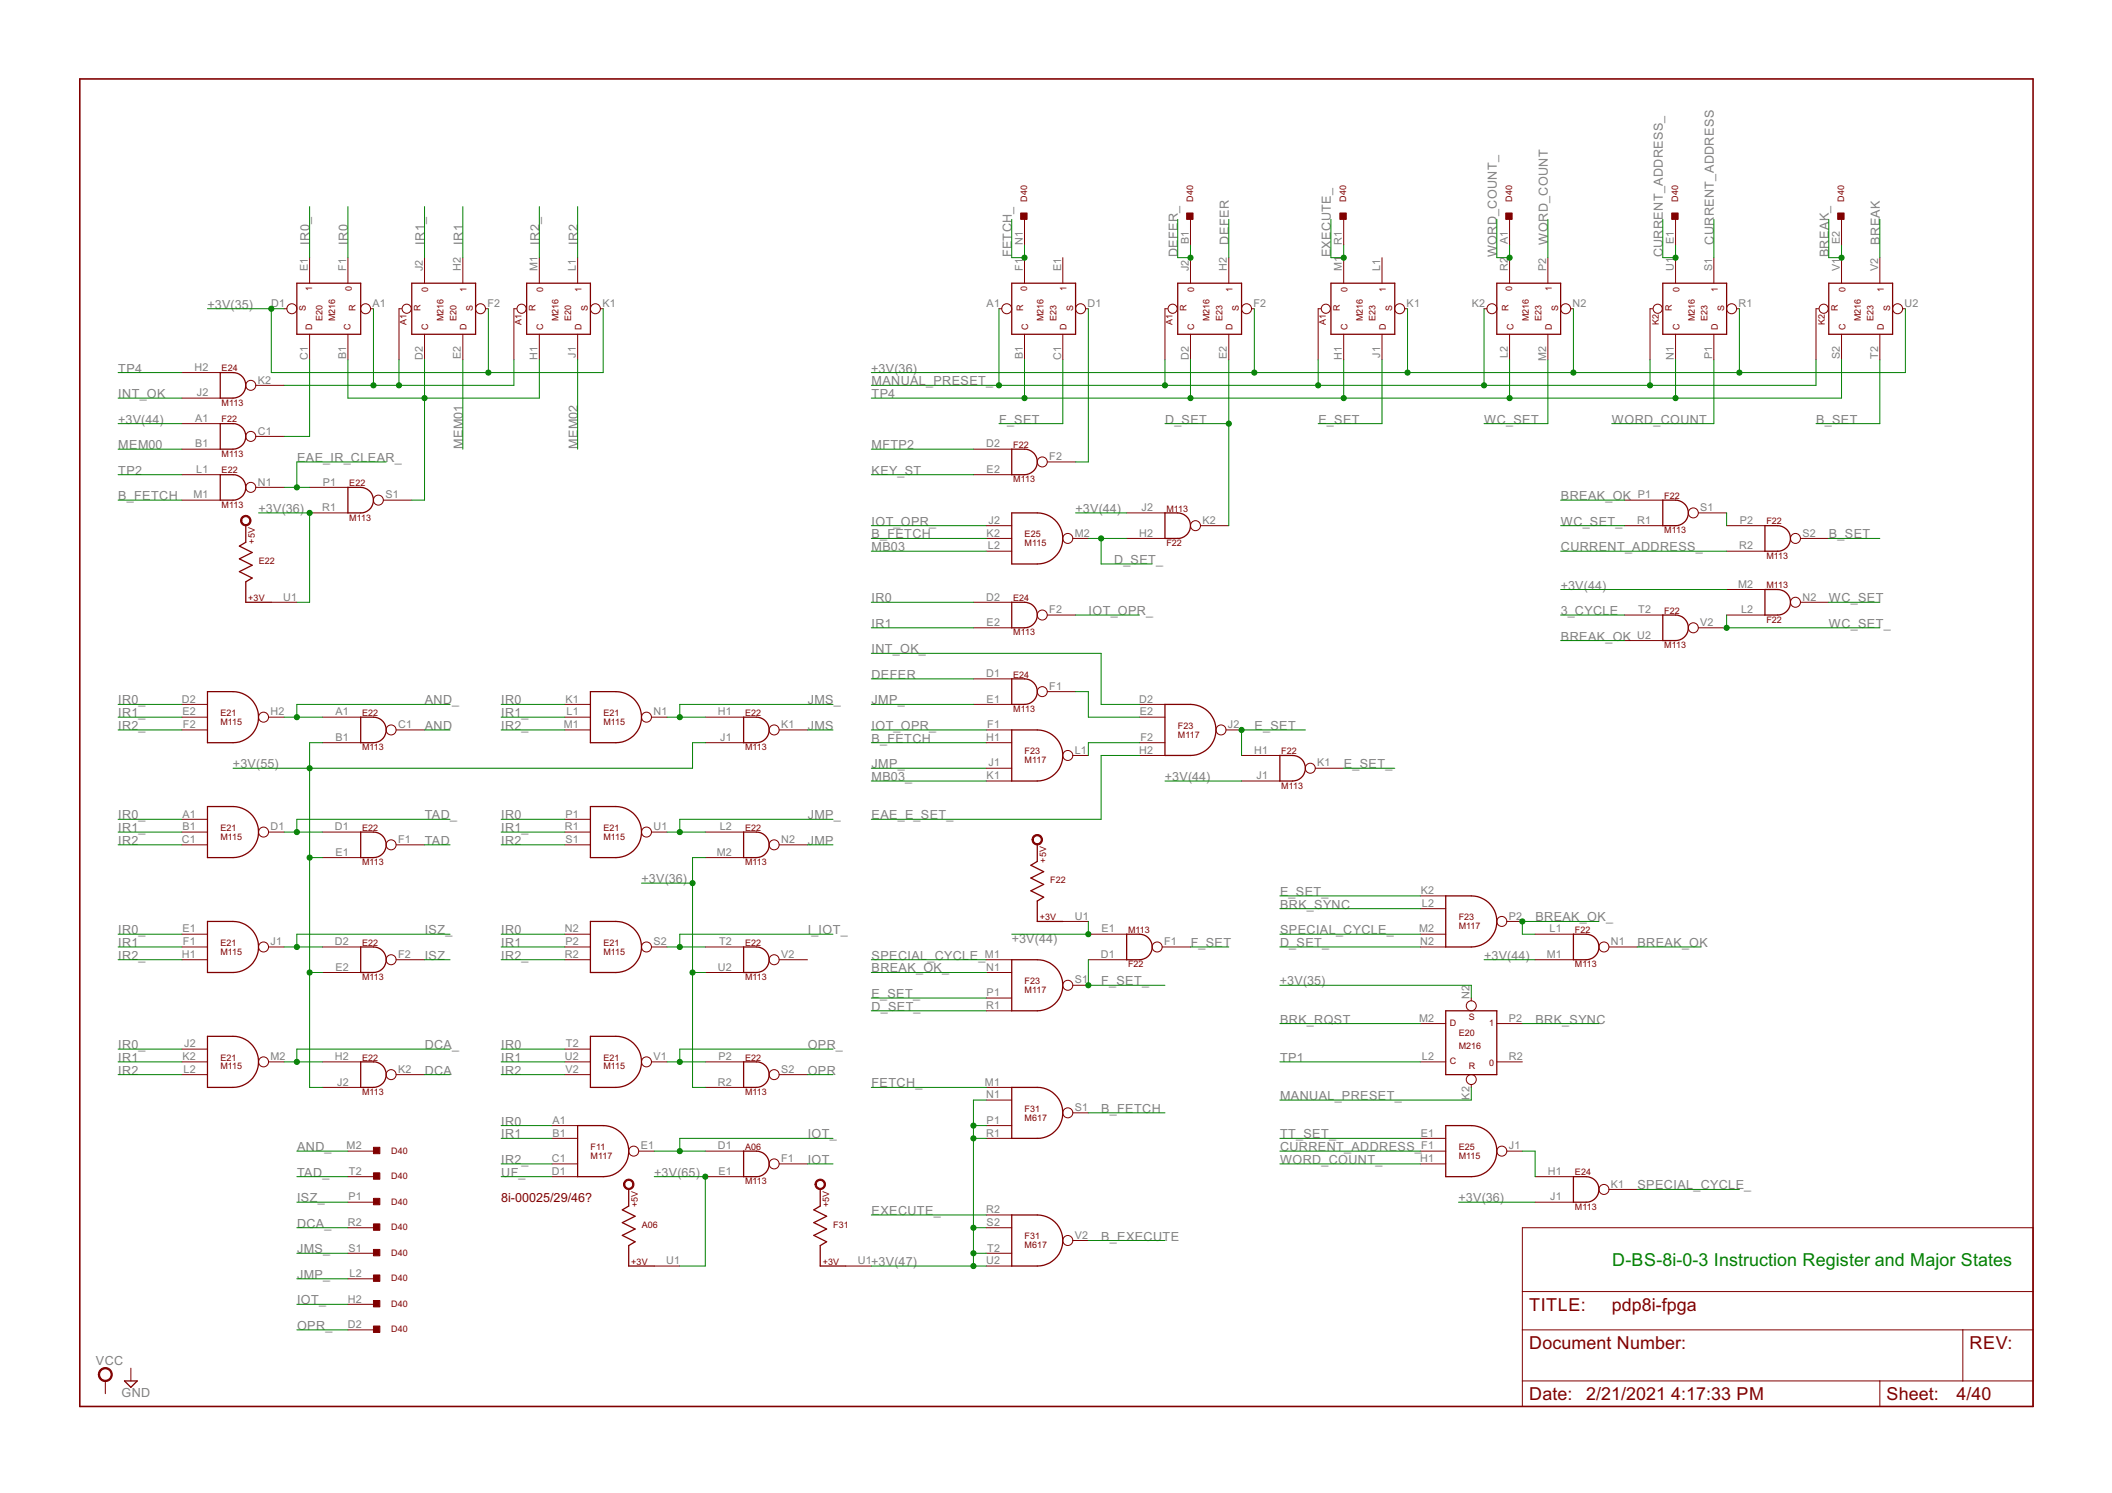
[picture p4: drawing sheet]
<svg xmlns="http://www.w3.org/2000/svg" width="420mm" height="297mm" viewBox="0 0 420 297" stroke-linecap="round" stroke-linejoin="round" font-family="sans-serif">
<path d="M15.9 15.7h388.6v264.1h-388.6z" fill="none" stroke="#800000" stroke-width=".32"/>
<g fill="none" stroke="#800000" stroke-width=".2">
<path d="M61.6 51.3v5M69.2 51.3v5M84.5 51.3v5M92.1 51.3v5M107.3 51.3v5M114.9 51.3v5M203.8 43.6v5.1M203.8 51.3v5M211.4 51.3v5M236.8 43.6v5.1M236.8 51.3v5M244.5 51.3v5"/>
<path d="M267.3 43.6v5.1M267.3 51.3v5M274.9 51.3v5M300.3 43.6v5.1M300.3 51.3v5M307.9 51.3v5M333.3 43.6v5.1M333.3 51.3v5M341 51.3v5M366.4 43.6v5.1M366.4 51.3v5M374 51.3v5"/>
<path d="M36.2 74.1h7.6M36.2 79.2h7.6M50.9 76.7h5.6M56.5 61.4h.6M61.6 66.5v5.1M69.2 66.5v5.1M73.7 61.4h.6M79.9 61.4h-.5v10.2M84.5 66.5v5.1M92.1 66.5v5.1M96.6 61.4h.6M102.7 61.4h-.5v10.2"/>
<path d="M107.3 66.5v5.1M114.9 66.5v5.1M119.4 61.4h.6M198.7 61.4h.6M203.8 66.5v5.1M211.4 66.5v5.1M215.9 61.4h.6M232.3 61.4h-.5v10.2M236.8 66.5v5.1M244.5 66.5v5.1M249 61.4h.5M262.7 61.4h-.5v10.2"/>
<path d="M267.3 66.5v5.1M274.9 66.5v5.1M279.4 61.4h.6M295.2 61.4h.6M300.3 66.5v5.1M307.9 66.5v5.1M312.5 61.4h.5M328.8 61.4h-.5v10.2M333.3 66.5v5.1M341 66.5v5.1M345.5 61.4h.5M361.8 61.4h-.5v10.2"/>
<path d="M366.4 66.5v5.1M374 66.5v5.1M378.5 61.4h.6M36.2 94.4h7.6M36.2 99.5h7.6M36.2 84.3h7.6M36.2 89.4h7.6M50.9 97h5.6M50.9 86.8h5.6M61.6 97h7.6M76.3 99.5h5.6M193.7 94.4h7.6"/>
<path d="M193.7 89.4h7.6M208.3 91.9h5.7M323.2 99.5h7.6M54 119.8h5.1M61.6 102h7.6M193.7 119.8h7.6M196.2 107.1h5.1M196.2 104.6h5.1M196.2 109.7h5.1M213.4 107.1h3.1M224.1 102h7.7M224.1 107.1h7.7"/>
<path d="M238.8 104.6h5.7M323.2 104.6h7.6M337.9 102h5.6M343.5 104.6h7.6M343.5 117.3h7.6M343.5 109.7h7.6M358.2 119.8h5.6M358.2 107.1h5.6M193.7 124.9h7.6M193.7 135.1h7.6M208.3 122.4h5.7M208.3 137.6h5.7"/>
<path d="M323.2 122.4h7.6M323.2 127.4h7.6M337.9 124.9h5.6M343.5 122.4h7.6M36.2 140.1h5.1M36.2 142.7h5.1M36.2 145.2h5.1M53.4 142.7h3.1M64.1 142.7h7.7M64.1 147.8h7.7M78.8 145.2h5.7M112.4 140.1h5.1"/>
<path d="M112.4 142.7h5.1M112.4 145.2h5.1M129.6 142.7h3.1M140.3 142.7h7.6M140.3 147.8h7.6M155 145.2h5.6M193.7 140.1h7.6M196.2 145.2h5.1M196.2 147.8h5.1M196.2 152.8h5.1M196.2 155.4h5.1M213.4 150.3h3.1"/>
<path d="M226.7 140.1h5.1M226.7 142.7h5.1M226.7 147.8h5.1M226.7 150.3h5.1M243.9 145.2h3.1M247 155.4h7.6M247 150.3h7.6M261.7 152.8h5.6M36.2 163h5.1M36.2 165.5h5.1M36.2 168.1h5.1M53.4 165.5h3.1"/>
<path d="M64.1 165.5h7.7M64.1 170.6h7.7M78.8 168.1h5.7M112.4 163h5.1M112.4 165.5h5.1M112.4 168.1h5.1M129.6 165.5h3.1M140.3 165.5h7.6M140.3 170.6h7.6M155 168.1h5.6M282.6 178.2h5M36.2 185.9h5.1"/>
<path d="M36.2 188.4h5.1M36.2 190.9h5.1M53.4 188.4h3.1M64.1 188.4h7.7M64.1 193.5h7.7M78.8 190.9h5.7M112.4 185.9h5.1M112.4 188.4h5.1M112.4 190.9h5.1M129.6 188.4h3.1M140.3 188.4h7.6M140.3 193.5h7.6"/>
<path d="M155 190.9h5.6M196.2 190.9h5.1M196.2 193.5h5.1M196.2 198.6h5.1M211.4 183.3h5.1M213.4 196h3.1M216.5 185.9h7.6M216.5 190.9h7.6M231.2 188.4h5.6M282.6 185.9h5M282.6 188.4h5M282.6 180.8h5"/>
<path d="M292.7 198.6v.5M299.8 183.3h3.1M305.4 185.9h7.6M305.4 190.9h7.6M320.1 188.4h5.6M36.2 208.7h5.1M36.2 211.3h5.1M36.2 213.8h5.1M53.4 211.3h3.1M64.1 211.3h7.7M64.1 216.3h7.7M78.8 213.8h5.7"/>
<path d="M112.4 208.7h5.1M112.4 211.3h5.1M112.4 213.8h5.1M129.6 211.3h3.1M140.3 211.3h7.6M140.3 216.3h7.6M155 213.8h5.6M196.2 216.3h5.1M196.2 218.9h5.1M196.2 201.1h5.1M282.6 211.3h5M282.6 203.6h5"/>
<path d="M292.7 215.8v.5M297.8 211.3h5.1M297.8 203.6h5.1M69.2 229h5.1M69.2 239.2h5.1M69.2 234.1h5.1M109.8 234.1h5.1M109.8 231.6h5.1M109.8 223.9h5.1M109.8 226.5h5.1M127.1 229h3.1M140.3 229h7.6"/>
<path d="M140.3 234.1h7.6M155 231.6h5.6M196.2 223.9h5.1M196.2 226.5h5.1M213.4 221.4h3.1M282.6 229h5M282.6 231.6h5M282.6 226.5h5M299.8 229h3.1M305.4 239.2h7.6M305.4 234.1h7.6M320.1 236.6h5.6"/>
<path d="M69.2 244.3h5.1M69.2 259.5h5.1M69.2 254.4h5.1M69.2 249.3h5.1M130.2 251.9h5M168.3 251.9h5M196.2 244.3h5.1M196.2 249.3h5.1M196.2 251.9h5.1M196.2 241.7h5.1M213.4 246.8h3.1M302.9 244.3h101.6v35.5h-101.6z"/>
<path d="M302.9 257h101.6M21 274.7v2.6M26 272.2v2.5M69.2 264.6h5.1M302.9 264.6h101.6M302.9 274.7h101.6M374 274.7v5.1M390.5 264.6v10.1"/>
<circle cx="49.9" cy="76.7" r=".99"/>
<circle cx="58.1" cy="61.4" r=".99"/>
<circle cx="72.7" cy="61.4" r=".99"/>
<circle cx="80.9" cy="61.4" r=".91"/>
<circle cx="95.6" cy="61.4" r=".99"/>
<circle cx="103.8" cy="61.4" r=".91"/>
<circle cx="118.4" cy="61.4" r=".99"/>
<circle cx="200.3" cy="61.4" r=".99"/>
<circle cx="215" cy="61.4" r=".99"/>
<circle cx="233.3" cy="61.4" r=".91"/>
<circle cx="248" cy="61.4" r=".99"/>
<circle cx="263.8" cy="61.4" r=".91"/>
<circle cx="278.4" cy="61.4" r=".99"/>
<circle cx="296.8" cy="61.4" r=".99"/>
<circle cx="311.5" cy="61.4" r=".99"/>
<circle cx="329.8" cy="61.4" r=".91"/>
<circle cx="344.5" cy="61.4" r=".99"/>
<circle cx="362.8" cy="61.4" r=".91"/>
<circle cx="377.5" cy="61.4" r=".99"/>
<circle cx="49.9" cy="97" r=".99"/>
<circle cx="49.9" cy="86.8" r=".99"/>
<circle cx="75.3" cy="99.5" r=".99"/>
<circle cx="207.3" cy="91.9" r=".99"/>
<circle cx="212.4" cy="107.1" r=".99"/>
<circle cx="237.8" cy="104.6" r=".99"/>
<circle cx="336.9" cy="102" r=".99"/>
<circle cx="357.2" cy="107.1" r=".99"/>
<circle cx="357.2" cy="119.8" r=".99"/>
<circle cx="207.3" cy="122.4" r=".99"/>
<circle cx="207.3" cy="137.6" r=".99"/>
<circle cx="336.9" cy="124.9" r=".99"/>
<circle cx="52.4" cy="142.7" r=".99"/>
<circle cx="77.8" cy="145.2" r=".99"/>
<circle cx="128.6" cy="142.7" r=".99"/>
<circle cx="154" cy="145.2" r=".99"/>
<circle cx="212.4" cy="150.3" r=".99"/>
<circle cx="242.9" cy="145.2" r=".99"/>
<circle cx="260.7" cy="152.8" r=".99"/>
<circle cx="52.4" cy="165.5" r=".99"/>
<circle cx="77.8" cy="168.1" r=".99"/>
<circle cx="128.6" cy="165.5" r=".99"/>
<circle cx="154" cy="168.1" r=".99"/>
<circle cx="52.4" cy="188.4" r=".99"/>
<circle cx="77.8" cy="190.9" r=".99"/>
<circle cx="128.6" cy="188.4" r=".99"/>
<circle cx="154" cy="190.9" r=".99"/>
<circle cx="212.4" cy="196" r=".99"/>
<circle cx="230.2" cy="188.4" r=".99"/>
<circle cx="298.8" cy="183.3" r=".99"/>
<circle cx="319.1" cy="188.4" r=".99"/>
<circle cx="52.4" cy="211.3" r=".99"/>
<circle cx="77.8" cy="213.8" r=".99"/>
<circle cx="128.6" cy="211.3" r=".99"/>
<circle cx="154" cy="213.8" r=".99"/>
<circle cx="292.7" cy="214.8" r=".99"/>
<circle cx="292.7" cy="200.1" r=".99"/>
<circle cx="126.1" cy="229" r=".99"/>
<circle cx="154" cy="231.6" r=".99"/>
<circle cx="212.4" cy="221.4" r=".99"/>
<circle cx="298.8" cy="229" r=".99"/>
<circle cx="319.1" cy="236.6" r=".99"/>
<circle cx="212.4" cy="246.8" r=".99"/>
</g>
<g fill="none" stroke="#800000" stroke-width=".25">
<path d="M59.1 56.3h12.7v10.2h-12.7zM81.9 56.3h12.7v10.2h-12.7zM104.8 56.3h12.7v10.2h-12.7zM201.3 56.3h12.7v10.2h-12.7zM234.3 56.3h12.7v10.2h-12.7zM264.8 56.3h12.7v10.2h-12.7zM297.8 56.3h12.7v10.2h-12.7zM330.8 56.3h12.7v10.2h-12.7zM363.8 56.3h12.7v10.2h-12.7zM43.8 74.1h2.6a2.54 2.54 0 0 1 2.5 2.6 2.54 2.54 0 0 1-2.5 2.5h-2.6zM43.8 94.4h2.6a2.53 2.53 0 0 1 2.5 2.6 2.53 2.53 0 0 1-2.5 2.5h-2.6zM43.8 84.3h2.6a2.54 2.54 0 0 1 2.5 2.5 2.54 2.54 0 0 1-2.5 2.6h-2.6z"/>
<path d="M69.2 97h2.6a2.54 2.54 0 0 1 2.5 2.5 2.54 2.54 0 0 1-2.5 2.5h-2.6zM201.3 89.4h2.5a2.54 2.54 0 0 1 2.6 2.5 2.54 2.54 0 0 1-2.6 2.5h-2.5zM330.8 99.5h2.5a2.54 2.54 0 0 1 2.6 2.5 2.54 2.54 0 0 1-2.6 2.6h-2.5zM48.9 104.6v3.3l-1.3 .7 2.6 1.3-2.6 1.3 2.6 1.3-2.6 1.2 2.6 1.3-1.3 .8v4h5.1M201.3 119.8h2.5a2.54 2.54 0 0 1 2.6 2.6 2.54 2.54 0 0 1-2.6 2.5h-2.5zM201.3 102h5.1a5.1 5.1 0 0 1 5 5.1 5.1 5.1 0 0 1-5 5.1h-5.1zM231.8 102h2.5a2.54 2.54 0 0 1 2.5 2.6 2.54 2.54 0 0 1-2.5 2.5h-2.5zM351.1 117.3h2.6a2.54 2.54 0 0 1 2.5 2.5 2.54 2.54 0 0 1-2.5 2.6h-2.6zM351.1 104.6h2.6a2.54 2.54 0 0 1 2.5 2.5 2.54 2.54 0 0 1-2.5 2.6h-2.6zM41.3 137.6h5.1a5.1 5.1 0 0 1 5 5.1 5.1 5.1 0 0 1-5 5.1h-5.1zM117.5 137.6h5a5.1 5.1 0 0 1 5.1 5.1 5.1 5.1 0 0 1-5.1 5.1h-5zM201.3 135.1h2.5a2.54 2.54 0 0 1 2.6 2.5 2.54 2.54 0 0 1-2.6 2.5h-2.5z"/>
<path d="M330.8 122.4h2.5a2.54 2.54 0 0 1 2.6 2.5 2.54 2.54 0 0 1-2.6 2.5h-2.5zM71.8 142.7h2.5a2.54 2.54 0 0 1 2.5 2.5 2.54 2.54 0 0 1-2.5 2.6h-2.5zM147.9 142.7h2.6a2.54 2.54 0 0 1 2.5 2.5 2.54 2.54 0 0 1-2.5 2.6h-2.6zM201.3 145.2h5.1a5.1 5.1 0 0 1 5 5.1 5.1 5.1 0 0 1-5 5.1h-5.1zM231.8 140.1h5a5.1 5.1 0 0 1 5.1 5.1 5.1 5.1 0 0 1-5.1 5.1h-5zM254.6 150.3h2.6a2.54 2.54 0 0 1 2.5 2.5 2.54 2.54 0 0 1-2.5 2.6h-2.6zM41.3 160.5h5.1a5.1 5.1 0 0 1 5 5 5.1 5.1 0 0 1-5 5.1h-5.1zM71.8 165.5h2.5a2.54 2.54 0 0 1 2.5 2.6 2.54 2.54 0 0 1-2.5 2.5h-2.5zM117.5 160.5h5a5.1 5.1 0 0 1 5.1 5 5.1 5.1 0 0 1-5.1 5.1h-5zM147.9 165.5h2.6a2.54 2.54 0 0 1 2.5 2.6 2.54 2.54 0 0 1-2.5 2.5h-2.6zM206.4 168.1v3.3l-1.3 .7 2.5 1.3-2.5 1.3 2.5 1.3-2.5 1.2 2.5 1.3-1.2 .8v4h5M287.6 178.2h5.1a5.1 5.1 0 0 1 5.1 5.1 5.1 5.1 0 0 1-5.1 5.1h-5.1z"/>
<path d="M41.3 183.3h5.1a5.1 5.1 0 0 1 5 5.1 5.1 5.1 0 0 1-5 5.1h-5.1zM71.8 188.4h2.5a2.54 2.54 0 0 1 2.5 2.5 2.54 2.54 0 0 1-2.5 2.6h-2.5zM117.5 183.3h5a5.1 5.1 0 0 1 5.1 5.1 5.1 5.1 0 0 1-5.1 5.1h-5zM147.9 188.4h2.6a2.54 2.54 0 0 1 2.5 2.5 2.54 2.54 0 0 1-2.5 2.6h-2.6zM201.3 190.9h5.1a5.1 5.1 0 0 1 5 5.1 5.1 5.1 0 0 1-5 5.1h-5.1zM224.1 185.9h2.6a2.54 2.54 0 0 1 2.5 2.5 2.54 2.54 0 0 1-2.5 2.5h-2.6zM313 185.9h2.6a2.54 2.54 0 0 1 2.5 2.5 2.54 2.54 0 0 1-2.5 2.5h-2.6zM41.3 206.2h5.1a5.1 5.1 0 0 1 5 5.1 5.1 5.1 0 0 1-5 5h-5.1zM71.8 211.3h2.5a2.54 2.54 0 0 1 2.5 2.5 2.54 2.54 0 0 1-2.5 2.5h-2.5zM117.5 206.2h5a5.1 5.1 0 0 1 5.1 5.1 5.1 5.1 0 0 1-5.1 5h-5zM147.9 211.3h2.6a2.54 2.54 0 0 1 2.5 2.5 2.54 2.54 0 0 1-2.5 2.5h-2.6zM201.3 216.3h5.1a5.1 5.1 0 0 1 5 5.1 5.1 5.1 0 0 1-5 5.1h-5.1z"/>
<path d="M287.6 201.1h10.2v12.7h-10.2zM114.9 223.9h5.1a5.1 5.1 0 0 1 5.1 5.1 5.1 5.1 0 0 1-5.1 5.1h-5.1zM125.1 236.6v3.3l-1.3 .8 2.5 1.3-2.5 1.2 2.5 1.3-2.5 1.3 2.5 1.3-1.2 .7v4.1h5.1M147.9 229h2.6a2.54 2.54 0 0 1 2.5 2.6 2.54 2.54 0 0 1-2.5 2.5h-2.6zM163.2 236.6v3.3l-1.3 .8 2.5 1.3-2.5 1.2 2.5 1.3-2.5 1.3 2.5 1.3-1.2 .7v4.1h5.1M287.6 223.9h5.1a5.1 5.1 0 0 1 5.1 5.1 5.1 5.1 0 0 1-5.1 5.1h-5.1zM313 234.1h2.6a2.54 2.54 0 0 1 2.5 2.5 2.54 2.54 0 0 1-2.5 2.6h-2.6zM201.3 241.7h5.1a5.1 5.1 0 0 1 5 5.1 5.1 5.1 0 0 1-5 5.1h-5.1zM24.8 274.7h2.5l-1.3 1.3z"/>
</g>
<g fill="#800000" stroke="#800000" stroke-width=".2">
<path d="M48.2 102.8a1.04 1.04 0 0 1 1.6 .3 1.04 1.04 0 0 1-.7 1.5 1.04 1.04 0 0 1-1.2-1h.2a.79 .79 0 0 1 1.2-.7 .79 .79 0 0 1 .1 1.3 .79 .79 0 0 1-1.3-.4v-.2h-.2z" fill-rule="evenodd"/>
<path d="M124.4 234.8a1.04 1.04 0 0 1 1.6 .4 1.04 1.04 0 0 1-.7 1.5 1.04 1.04 0 0 1-1.3-1.1h.3a.79 .79 0 0 1 1.1-.7 .79 .79 0 0 1 .2 1.3 .79 .79 0 0 1-1.3-.3v-.3h-.3z" fill-rule="evenodd"/>
<path d="M162.5 234.8a1.05 1.05 0 0 1 1.6 .4 1.05 1.05 0 0 1-.7 1.5 1.05 1.05 0 0 1-1.3-1.1h.3a.79 .79 0 0 1 1.1-.7 .79 .79 0 0 1 .2 1.3 .79 .79 0 0 1-1.3-.3v-.3h-.3z" fill-rule="evenodd"/>
<path d="M205.7 166.2a1.04 1.04 0 0 1 1.6 .4 1.04 1.04 0 0 1-.7 1.5 1.04 1.04 0 0 1-1.3-1h.3a.79 .79 0 0 1 1.1-.7 .79 .79 0 0 1 .2 1.3 .79 .79 0 0 1-1.3-.4v-.2h-.3z" fill-rule="evenodd"/>
<path d="M19.9 272.5a1.39 1.39 0 0 1 2.2 .3 1.39 1.39 0 0 1-.8 2 1.39 1.39 0 0 1-1.7-1.3h.2a1.15 1.15 0 0 1 1.6-1.1 1.15 1.15 0 0 1 .3 1.9 1.15 1.15 0 0 1-1.8-.6l-.1-.2h-.2z" fill-rule="evenodd"/>
</g>
<g fill="#800000" stroke="#800000" stroke-width=".2">
<path d="M299.6 42.4h1.2v1.2h-1.2z"/>
<path d="M236.1 42.4h1.2v1.2h-1.2z"/>
<path d="M74.3 263.8h1.3v1.3h-1.3z"/>
<path d="M332.6 42.4h1.2v1.2h-1.2z"/>
<path d="M365.6 42.4h1.3v1.2h-1.3z"/>
<path d="M74.3 258.7h1.3v1.3h-1.3z"/>
<path d="M74.3 253.7h1.3v1.2h-1.3z"/>
<path d="M74.3 228.3h1.3v1.2h-1.3z"/>
<path d="M203.1 42.4h1.2v1.2h-1.2z"/>
<path d="M74.3 238.4h1.3v1.3h-1.3z"/>
<path d="M266.6 42.4h1.2v1.2h-1.2z"/>
<path d="M74.3 243.5h1.3v1.3h-1.3z"/>
<path d="M74.3 248.6h1.3v1.3h-1.3z"/>
<path d="M74.3 233.3h1.3v1.3h-1.3z"/>
</g>
<g fill="none" stroke="#008000" stroke-width=".2">
<path d="M61.6 41.1v10.2M69.2 41.1v10.2M84.5 41.1v10.2M92.1 41.1v10.2M107.3 41.1v10.2M114.9 41.1v10.2M201.3 43.6v7.7h2.5v-2.6M234.3 43.6v7.7h2.5v-2.6M244.5 43.6v7.7M264.8 43.6v7.7h2.5v-2.6M297.8 43.6v7.7h2.5v-2.6M307.9 43.6v7.7"/>
<path d="M330.8 43.6v7.7h2.5v-2.6M341 43.6v7.7M363.8 43.6v7.7h2.6v-2.6M374 43.6v7.7M23.5 74.1h12.7M23.5 79.2h12.7M41.3 61.4h15.2M54 61.4v12.7h66v-12.7M61.6 71.6v15.2h-5.1M69.2 71.6v7.6h38.1v-7.6M74.3 61.4v15.3M79.4 71.6v5.1"/>
<path d="M84.5 71.6v27.9h-2.6M92.1 71.6v17.8M97.2 61.4v12.7M102.2 71.6v5.1h-45.7M114.9 71.6v17.8M198.7 61.4v15.3M203.8 71.6v7.6M211.4 71.6v12.7h-12.7M216.5 61.4v30.5h-2.5M231.8 71.6v5.1M236.8 71.6v7.6M244.5 71.6v33"/>
<path d="M249.5 61.4v12.7M262.2 71.6v5.1M267.3 71.6v7.6M274.9 71.6v12.7h-12.7M280 61.4v12.7M295.2 61.4v15.3M300.3 71.6v7.6M307.9 71.6v12.7h-12.7M313 61.4v12.7M328.3 71.6v5.1M333.3 71.6v7.6M341 71.6v12.7h-20.4"/>
<path d="M346 61.4v12.7M361.3 71.6v5.1h-188M366.4 71.6v7.6h-193.1M374 71.6v12.7h-12.7M379.1 61.4v12.7h-205.8M23.5 99.5h12.7M23.5 84.3h12.7M23.5 89.4h12.7M23.5 94.4h12.7M56.5 97h5.1M76.8 91.9h-17.7v5.1M173.3 89.4h20.4"/>
<path d="M173.3 94.4h20.4M231.8 84.3h12.7M310.5 99.5h12.7M51.4 102h10.2v17.8h-2.5M173.3 119.8h20.4M173.3 107.1h22.9M173.3 109.7h22.9M173.3 104.6h22.9M214 102h10.1M216.5 107.1h7.6M219.1 107.1v5.1h10.1M310.5 117.3h33"/>
<path d="M310.5 109.7h33M310.5 104.6h12.7M343.5 102v2.6M363.8 119.8h10.2M363.8 107.1h10.2M173.3 130h45.8v10.1h7.6M173.3 124.9h20.4M173.3 135.1h20.4M214 137.6h2.5v5.1h10.2M214 122.4h12.7M310.5 122.4h12.7M310.5 127.4h12.7"/>
<path d="M343.5 122.4v2.5h30.5M23.5 140.1h12.7M23.5 145.2h12.7M23.5 142.7h12.7M56.5 142.7h7.6M64.1 147.8h-2.5v68.5h2.5M84.5 145.2h5M89.5 140.1h-30.4v2.6M99.7 140.1h12.7M99.7 145.2h12.7M99.7 142.7h12.7M132.7 142.7h7.6"/>
<path d="M140.3 147.8h-2.5v5h-91.4M160.6 145.2h5.1M165.7 140.1h-30.5v2.6M173.3 140.1h20.4M173.3 145.2h22.9M173.3 147.8h22.9M173.3 152.8h22.9M173.3 155.4h22.9M226.7 150.3h-7.6v12.7h-45.8M226.7 147.8h-10.2v2.5M231.8 155.4h15.2M259.7 145.2h-12.7v5.1"/>
<path d="M267.3 152.8h10.2M23.5 163h12.7M23.5 165.5h12.7M23.5 168.1h12.7M56.5 165.5h7.6M61.6 170.6h2.5M84.5 168.1h5M89.5 163h-30.4v2.5M99.7 163h12.7M99.7 165.5h12.7M99.7 168.1h12.7M127.6 175.7h10.2"/>
<path d="M132.7 165.5h7.6M140.3 170.6h-2.5v45.7h2.5M160.6 168.1h5.1M165.7 163h-30.5v2.5M254.6 178.2h28M23.5 185.9h12.7M23.5 190.9h12.7M23.5 188.4h12.7M56.5 188.4h7.6M61.6 193.5h2.5M84.5 190.9h5M89.5 185.9h-30.4v2.5"/>
<path d="M99.7 185.9h12.7M99.7 190.9h12.7M99.7 188.4h12.7M132.7 188.4h7.6M137.8 193.5h2.5M165.7 185.9h-30.5v2.5M173.3 190.9h22.9M173.3 193.5h22.9M173.3 198.6h22.9M216.5 183.3v2.6h-15.2M216.5 190.9v5.1h15.3M236.8 188.4h7.7"/>
<path d="M254.6 185.9h28M254.6 188.4h28M254.6 196h38.1v2.6M254.6 180.8h28M295.2 190.9h10.2M318.1 183.3h-15.2v2.6h2.5M325.7 188.4h12.7M23.5 208.7h12.7M23.5 213.8h12.7M23.5 211.3h12.7M56.5 211.3h7.6M84.5 213.8h5"/>
<path d="M89.5 208.7h-30.4v2.6M99.7 208.7h12.7M99.7 213.8h12.7M99.7 211.3h12.7M132.7 211.3h7.6M160.6 213.8h5.1M165.7 208.7h-30.5v2.6M173.3 216.3h22.9M173.3 201.1h22.9M196.2 218.9h-2.5v33M254.6 211.3h28M254.6 203.6h28"/>
<path d="M292.7 216.3v2.6h-38.1M302.9 203.6h15.2M59.1 239.2h10.1M59.1 234.1h10.1M59.1 229h10.1M99.7 231.6h10.1M99.7 226.5h10.1M99.7 234.1h10.1M99.7 223.9h10.1M130.2 234.1h10.1v17.8h-5.1M130.2 229h10.1M160.6 231.6h5.1"/>
<path d="M165.7 226.5h-30.5v2.5M193.7 226.5h2.5M193.7 223.9h2.5M216.5 221.4h15.3M254.6 231.6h28M254.6 226.5h28M254.6 229h28M290.2 239.2h15.2M302.9 229h2.5v5.1M325.7 236.6h20.3M59.1 244.3h10.1M59.1 254.4h10.1"/>
<path d="M59.1 249.3h10.1M59.1 259.5h10.1M173.3 251.9h22.9M173.3 241.7h22.9M193.7 244.3h2.5M193.7 249.3h2.5M216.5 246.8h15.3M59.1 264.6h10.1"/>
</g>
<g fill="#008000" stroke="#008000" stroke-width=".2">
<circle cx="59.1" cy="211.3" r=".51"/>
<circle cx="59.1" cy="188.4" r=".51"/>
<circle cx="59.1" cy="165.5" r=".51"/>
<circle cx="59.1" cy="142.7" r=".51"/>
<circle cx="61.6" cy="193.5" r=".51"/>
<circle cx="61.6" cy="170.6" r=".51"/>
<circle cx="61.6" cy="152.8" r=".51"/>
<circle cx="135.2" cy="165.5" r=".51"/>
<circle cx="135.2" cy="211.3" r=".51"/>
<circle cx="135.2" cy="188.4" r=".51"/>
<circle cx="135.2" cy="142.7" r=".51"/>
<circle cx="135.2" cy="229" r=".51"/>
<circle cx="140.3" cy="234.1" r=".51"/>
<circle cx="193.7" cy="249.3" r=".51"/>
<circle cx="193.7" cy="223.9" r=".51"/>
<circle cx="193.7" cy="244.3" r=".51"/>
<circle cx="193.7" cy="226.5" r=".51"/>
<circle cx="193.7" cy="251.9" r=".51"/>
<circle cx="267.3" cy="51.3" r=".51"/>
<circle cx="203.8" cy="51.3" r=".51"/>
<circle cx="219.1" cy="107.1" r=".51"/>
<circle cx="302.9" cy="183.3" r=".51"/>
<circle cx="216.5" cy="196" r=".51"/>
<circle cx="216.5" cy="185.9" r=".51"/>
<circle cx="203.8" cy="79.2" r=".51"/>
<circle cx="236.8" cy="79.2" r=".51"/>
<circle cx="267.3" cy="79.2" r=".51"/>
<circle cx="333.3" cy="79.2" r=".51"/>
<circle cx="300.3" cy="79.2" r=".51"/>
<circle cx="74.3" cy="76.7" r=".51"/>
<circle cx="79.4" cy="76.7" r=".51"/>
<circle cx="84.5" cy="79.2" r=".51"/>
<circle cx="59.1" cy="97" r=".51"/>
<circle cx="61.6" cy="102" r=".51"/>
<circle cx="346" cy="74.1" r=".51"/>
<circle cx="313" cy="74.1" r=".51"/>
<circle cx="280" cy="74.1" r=".51"/>
<circle cx="249.5" cy="74.1" r=".51"/>
<circle cx="137.8" cy="193.5" r=".51"/>
<circle cx="137.8" cy="175.7" r=".51"/>
<circle cx="97.2" cy="74.1" r=".51"/>
<circle cx="54" cy="61.4" r=".51"/>
<circle cx="198.7" cy="76.7" r=".51"/>
<circle cx="231.8" cy="76.7" r=".51"/>
<circle cx="262.2" cy="76.7" r=".51"/>
<circle cx="295.2" cy="76.7" r=".51"/>
<circle cx="328.3" cy="76.7" r=".51"/>
<circle cx="236.8" cy="51.3" r=".51"/>
<circle cx="300.3" cy="51.3" r=".51"/>
<circle cx="366.4" cy="51.3" r=".51"/>
<circle cx="333.3" cy="51.3" r=".51"/>
<circle cx="244.5" cy="84.3" r=".51"/>
<circle cx="247" cy="145.2" r=".51"/>
<circle cx="343.5" cy="124.9" r=".51"/>
</g>
<text font-size="4" fill="#008000" x="320.7" y="251.9">D-BS-8i-0-3 Instruction Register and Major States</text>
<g font-size="4" fill="#800000">
<text x="304.2" y="260.8">TITLE:</text>
<text x="320.6" y="260.8">pdp8i-fpga</text>
<text x="304.2" y="268.4">Document Number:</text>
<text x="391.8" y="268.4">REV:</text>
<text x="304.2" y="278.6">Date: 2/21/2021</text>
<text x="332.5" y="278.6">4:17:33 PM</text>
<text x="375.3" y="278.6">Sheet:</text>
<text x="389.2" y="278.6">4/40</text>
</g>
<g font-size="2.8" fill="#808080">
<text x="61.6" y="48.7" transform="rotate(-90 61.6 48.7)">IR0_</text>
<text x="69.2" y="48.7" transform="rotate(-90 69.2 48.7)">IR0</text>
<text x="84.4" y="48.7" transform="rotate(-90 84.4 48.7)">IR1_</text>
<text x="92.1" y="48.7" transform="rotate(-90 92.1 48.7)">IR1</text>
<text x="107.3" y="48.7" transform="rotate(-90 107.3 48.7)">IR2_</text>
<text x="114.9" y="48.7" transform="rotate(-90 114.9 48.7)">IR2</text>
<text x="201.3" y="51.2" transform="rotate(-90 201.3 51.2)">FETCH_</text>
<text x="234.3" y="51.2" transform="rotate(-90 234.3 51.2)">DEFER_</text>
<text x="244.4" y="48.7" transform="rotate(-90 244.4 48.7)">DEFER</text>
<text x="264.8" y="51.2" transform="rotate(-90 264.8 51.2)">EXECUTE_</text>
<text x="297.8" y="51.2" transform="rotate(-90 297.8 51.2)">WORD_COUNT_</text>
<text x="307.9" y="48.7" transform="rotate(-90 307.9 48.7)">WORD_COUNT</text>
<text x="330.8" y="51.2" transform="rotate(-90 330.8 51.2)">CURRENT_ADDRESS_</text>
<text x="341" y="48.7" transform="rotate(-90 341 48.7)">CURRENT_ADDRESS</text>
<text x="363.8" y="51.2" transform="rotate(-90 363.8 51.2)">BREAK_</text>
<text x="374" y="48.7" transform="rotate(-90 374 48.7)">BREAK</text>
<text x="41.3" y="61.4">+3V(35)</text>
<text x="23.5" y="74.1">TP4</text>
<text x="173.3" y="74.1">+3V(36)</text>
<text x="173.4" y="76.7">MANUAL_PRESET_</text>
<text x="23.5" y="79.2">INT_OK</text>
<text x="173.4" y="79.2">TP4</text>
<text x="23.5" y="84.3">+3V(44)</text>
<text x="23.5" y="89.4">MEM00</text>
<text x="92.1" y="89.3" transform="rotate(-90 92.1 89.3)">MEM01</text>
<text x="114.9" y="89.3" transform="rotate(-90 114.9 89.3)">MEM02</text>
<text x="173.4" y="89.4">MFTP2</text>
<text x="198.8" y="84.3">F_SET</text>
<text x="231.8" y="84.3">D_SET</text>
<text x="262.3" y="84.3">E_SET</text>
<text x="295.3" y="84.3">WC_SET</text>
<text x="320.7" y="84.3">WORD_COUNT</text>
<text x="361.3" y="84.3">B_SET</text>
<text x="23.5" y="94.4">TP2</text>
<text x="59.1" y="91.9">EAE_IR_CLEAR_</text>
<text x="173.4" y="94.4">KEY_ST</text>
<text x="23.5" y="99.5">B_FETCH</text>
<text x="310.5" y="99.5">BREAK_OK</text>
<text x="51.4" y="102.1">+3V(36)</text>
<text x="173.4" y="107.1">B_FETCH</text>
<text x="173.4" y="104.6">IOT_OPR_</text>
<text x="214" y="102.1">+3V(44)</text>
<text x="310.5" y="104.6">WC_SET_</text>
<text x="363.9" y="107.1">B_SET</text>
<text x="173.4" y="109.7">MB03</text>
<text x="221.6" y="112.2">D_SET_</text>
<text x="310.5" y="109.7">CURRENT_ADDRESS_</text>
<text x="173.4" y="119.8">IR0</text>
<text x="310.5" y="117.3">+3V(44)</text>
<text x="363.9" y="119.8">WC_SET</text>
<text x="173.4" y="124.9">IR1</text>
<text x="216.6" y="122.4">IOT_OPR_</text>
<text x="310.5" y="122.4">3_CYCLE</text>
<text x="363.9" y="124.9">WC_SET_</text>
<text x="173.4" y="130">INT_OK_</text>
<text x="310.5" y="127.4">BREAK_OK</text>
<text x="173.4" y="135.1">DEFER</text>
<text x="23.5" y="140.1">IR0_</text>
<text x="23.5" y="142.7">IR1_</text>
<text x="84.5" y="140.1">AND_</text>
<text x="99.7" y="142.7">IR1_</text>
<text x="99.7" y="140.1">IR0</text>
<text x="160.7" y="140.1">JMS_</text>
<text x="173.4" y="140.1">JMP_</text>
<text x="23.5" y="145.2">IR2_</text>
<text x="84.5" y="145.2">AND</text>
<text x="99.7" y="145.2">IR2_</text>
<text x="160.7" y="145.2">JMS</text>
<text x="173.4" y="147.8">B_FETCH</text>
<text x="173.4" y="145.2">IOT_OPR_</text>
<text x="249.6" y="145.2">E_SET</text>
<text x="46.4" y="152.8">+3V(55)</text>
<text x="173.4" y="152.8">JMP_</text>
<text x="173.4" y="155.4">MB03_</text>
<text x="231.7" y="155.4">+3V(44)</text>
<text x="267.3" y="152.8">E_SET_</text>
<text x="23.5" y="163">IR0_</text>
<text x="23.5" y="165.5">IR1_</text>
<text x="84.5" y="163">TAD_</text>
<text x="99.7" y="165.5">IR1_</text>
<text x="99.7" y="163">IR0</text>
<text x="160.7" y="163">JMP_</text>
<text x="173.4" y="163">EAE_E_SET_</text>
<text x="23.5" y="168.1">IR2</text>
<text x="84.5" y="168.1">TAD</text>
<text x="99.7" y="168.1">IR2</text>
<text x="160.7" y="168.1">JMP</text>
<text x="127.6" y="175.7">+3V(36)</text>
<text x="254.7" y="178.2">E_SET_</text>
<text x="23.5" y="185.9">IR0_</text>
<text x="84.5" y="185.9">ISZ_</text>
<text x="99.7" y="185.9">IR0</text>
<text x="160.7" y="185.9">I_IOT_</text>
<text x="254.7" y="185.9">SPECIAL_CYCLE_</text>
<text x="254.7" y="180.8">BRK_SYNC</text>
<text x="305.4" y="183.3">BREAK_OK_</text>
<text x="23.5" y="190.9">IR2_</text>
<text x="23.5" y="188.4">IR1</text>
<text x="84.5" y="190.9">ISZ</text>
<text x="99.7" y="190.9">IR2_</text>
<text x="99.7" y="188.4">IR1</text>
<text x="173.4" y="190.9">SPECIAL_CYCLE_</text>
<text x="201.3" y="187.6">+3V(44)</text>
<text x="236.9" y="188.4">F_SET</text>
<text x="254.7" y="188.4">D_SET_</text>
<text x="295.2" y="190.9">+3V(44)</text>
<text x="325.8" y="188.4">BREAK_OK</text>
<text x="173.4" y="193.5">BREAK_OK_</text>
<text x="219.1" y="196">F_SET_</text>
<text x="254.6" y="196">+3V(35)</text>
<text x="173.4" y="201.1">D_SET_</text>
<text x="173.4" y="198.6">E_SET_</text>
<text x="254.7" y="203.6">BRK_RQST</text>
<text x="305.4" y="203.6">BRK_SYNC</text>
<text x="23.5" y="208.7">IR0_</text>
<text x="84.5" y="208.7">DCA_</text>
<text x="99.7" y="208.7">IR0</text>
<text x="160.7" y="208.7">OPR_</text>
<text x="23.5" y="213.8">IR2</text>
<text x="23.5" y="211.3">IR1</text>
<text x="84.5" y="213.8">DCA</text>
<text x="99.7" y="213.8">IR2</text>
<text x="99.7" y="211.3">IR1</text>
<text x="160.7" y="213.8">OPR</text>
<text x="254.7" y="211.3">TP1</text>
<text x="173.4" y="216.3">FETCH_</text>
<text x="219.1" y="221.4">B_FETCH</text>
<text x="254.7" y="218.9">MANUAL_PRESET_</text>
<text x="99.7" y="226.5">IR1</text>
<text x="99.7" y="224">IR0</text>
<text x="160.7" y="226.5">IOT_</text>
<text x="254.7" y="226.5">TT_SET_</text>
<text x="59.1" y="229">AND_</text>
<text x="99.7" y="231.6">IR2_</text>
<text x="160.7" y="231.6">IOT</text>
<text x="254.7" y="231.6">WORD_COUNT_</text>
<text x="254.7" y="229">CURRENT_ADDRESS_</text>
<text x="59.1" y="239.2">ISZ_</text>
<text x="59.1" y="234.1">TAD_</text>
<text x="99.7" y="234.1">UF_</text>
<text x="130.2" y="234.1">+3V(65)</text>
<text x="290.2" y="239.2">+3V(36)</text>
<text x="325.8" y="236.7">SPECIAL_CYCLE_</text>
<text x="59.1" y="244.3">DCA_</text>
<text x="173.4" y="241.7">EXECUTE_</text>
<text x="59.1" y="249.3">JMS_</text>
<text x="173.3" y="251.9">+3V(47)</text>
<text x="219.1" y="246.8">B_EXECUTE</text>
<text x="59.1" y="254.4">JMP_</text>
<text x="59.1" y="259.5">IOT_</text>
<text x="59.1" y="264.6">OPR_</text>
<text x="19.1" y="271.6">VCC</text>
<text x="24.2" y="277.9">GND</text>
</g>
<text font-size="2.8" fill="#800000" x="99.7" y="239.2">8i-00025/29/46?</text>
<g font-size="2.4" fill="#808080">
<text x="61.2" y="54" transform="rotate(-90 61.2 54)">E1</text>
<text x="68.9" y="54" transform="rotate(-90 68.9 54)">F1</text>
<text x="84.1" y="54" transform="rotate(-90 84.1 54)">J2</text>
<text x="91.7" y="54" transform="rotate(-90 91.7 54)">H2</text>
<text x="106.9" y="54" transform="rotate(-90 106.9 54)">M1</text>
<text x="114.6" y="54" transform="rotate(-90 114.6 54)">L1</text>
<text x="203.5" y="54" transform="rotate(-90 203.5 54)">F1</text>
<text x="203.5" y="48.8" transform="rotate(-90 203.5 48.8)">N1</text>
<text x="211.1" y="54" transform="rotate(-90 211.1 54)">E1</text>
<text x="236.5" y="54" transform="rotate(-90 236.5 54)">J2</text>
<text x="236.5" y="48.6" transform="rotate(-90 236.5 48.6)">B1</text>
<text x="244.1" y="54" transform="rotate(-90 244.1 54)">H2</text>
<text x="266.9" y="54" transform="rotate(-90 266.9 54)">M1</text>
<text x="266.9" y="48.8" transform="rotate(-90 266.9 48.8)">R1</text>
<text x="274.6" y="54" transform="rotate(-90 274.6 54)">L1</text>
<text x="300" y="54" transform="rotate(-90 300 54)">R2</text>
<text x="300" y="48.6" transform="rotate(-90 300 48.6)">A1</text>
<text x="307.6" y="54" transform="rotate(-90 307.6 54)">P2</text>
<text x="333" y="54" transform="rotate(-90 333 54)">U1</text>
<text x="333" y="48.6" transform="rotate(-90 333 48.6)">E1</text>
<text x="340.6" y="54" transform="rotate(-90 340.6 54)">S1</text>
<text x="366" y="54" transform="rotate(-90 366 54)">V1</text>
<text x="366" y="48.6" transform="rotate(-90 366 48.6)">E2</text>
<text x="373.6" y="54" transform="rotate(-90 373.6 54)">V2</text>
<text x="53.9" y="61.1">D1</text>
<text x="74.1" y="61.1">A1</text>
<text x="97" y="61.1">F2</text>
<text x="119.8" y="61.1">K1</text>
<text x="196.3" y="61.1">A1</text>
<text x="216.3" y="61.1">D1</text>
<text x="249.4" y="61.1">F2</text>
<text x="279.8" y="61.1">K1</text>
<text x="292.8" y="61.1">K2</text>
<text x="312.9" y="61.1">N2</text>
<text x="345.9" y="61.1">R1</text>
<text x="378.9" y="61.1">U2</text>
<text x="61.2" y="71.6" transform="rotate(-90 61.2 71.6)">C1</text>
<text x="68.9" y="71.5" transform="rotate(-90 68.9 71.5)">B1</text>
<text x="84.1" y="71.6" transform="rotate(-90 84.1 71.6)">D2</text>
<text x="91.7" y="71.5" transform="rotate(-90 91.7 71.5)">E2</text>
<text x="106.9" y="71.6" transform="rotate(-90 106.9 71.6)">H1</text>
<text x="114.6" y="71.1" transform="rotate(-90 114.6 71.1)">J1</text>
<text x="203.5" y="71.5" transform="rotate(-90 203.5 71.5)">B1</text>
<text x="211.1" y="71.6" transform="rotate(-90 211.1 71.6)">C1</text>
<text x="236.5" y="71.6" transform="rotate(-90 236.5 71.6)">D2</text>
<text x="244.1" y="71.5" transform="rotate(-90 244.1 71.5)">E2</text>
<text x="266.9" y="71.6" transform="rotate(-90 266.9 71.6)">H1</text>
<text x="274.6" y="71.1" transform="rotate(-90 274.6 71.1)">J1</text>
<text x="300" y="71.3" transform="rotate(-90 300 71.3)">L2</text>
<text x="307.6" y="71.8" transform="rotate(-90 307.6 71.8)">M2</text>
<text x="333" y="71.6" transform="rotate(-90 333 71.6)">N1</text>
<text x="340.6" y="71.5" transform="rotate(-90 340.6 71.5)">P1</text>
<text x="366" y="71.5" transform="rotate(-90 366 71.5)">S2</text>
<text x="373.6" y="71.4" transform="rotate(-90 373.6 71.4)">T2</text>
<text x="38.7" y="73.8">H2</text>
<text x="51.3" y="76.3">K2</text>
<text x="38.8" y="83.9">A1</text>
<text x="39.2" y="78.8">J2</text>
<text x="38.8" y="89">B1</text>
<text x="51.3" y="86.5">C1</text>
<text x="196.2" y="89">D2</text>
<text x="39.1" y="94.1">L1</text>
<text x="196.3" y="94.1">E2</text>
<text x="208.7" y="91.5">F2</text>
<text x="38.5" y="99.2">M1</text>
<text x="51.3" y="96.6">N1</text>
<text x="64.1" y="101.7">R1</text>
<text x="64.2" y="96.6">P1</text>
<text x="76.7" y="99.2">S1</text>
<text x="227.1" y="101.7">J2</text>
<text x="325.8" y="99.2">P1</text>
<text x="338.3" y="101.7">S1</text>
<text x="196.3" y="106.8">K2</text>
<text x="196.6" y="104.2">J2</text>
<text x="213.8" y="106.8">M2</text>
<text x="226.6" y="106.8">H2</text>
<text x="239.2" y="104.2">K2</text>
<text x="325.7" y="104.2">R1</text>
<text x="346.1" y="104.2">P2</text>
<text x="358.6" y="106.8">S2</text>
<text x="196.5" y="109.3">L2</text>
<text x="346" y="109.3">R2</text>
<text x="56.3" y="119.5">U1</text>
<text x="196.2" y="119.5">D2</text>
<text x="345.8" y="116.9">M2</text>
<text x="358.6" y="119.5">N2</text>
<text x="196.3" y="124.6">E2</text>
<text x="208.7" y="122">F2</text>
<text x="325.9" y="122">T2</text>
<text x="338.3" y="124.6">V2</text>
<text x="346.4" y="122">L2</text>
<text x="325.7" y="127.1">U2</text>
<text x="196.2" y="134.7">D1</text>
<text x="208.7" y="137.3">F1</text>
<text x="36.2" y="139.8">D2</text>
<text x="36.3" y="142.3">E2</text>
<text x="53.8" y="142.3">H2</text>
<text x="66.8" y="142.3">A1</text>
<text x="112.5" y="139.8">K1</text>
<text x="112.7" y="142.3">L1</text>
<text x="130" y="142.3">N1</text>
<text x="142.8" y="142.3">H1</text>
<text x="196.3" y="139.8">E1</text>
<text x="226.6" y="139.8">D2</text>
<text x="226.8" y="142.3">E2</text>
<text x="36.4" y="144.9">F2</text>
<text x="66.8" y="147.4">B1</text>
<text x="79.2" y="144.9">C1</text>
<text x="112.1" y="144.9">M1</text>
<text x="143.3" y="147.4">J1</text>
<text x="155.4" y="144.9">K1</text>
<text x="196.2" y="147.4">H1</text>
<text x="196.4" y="144.9">F1</text>
<text x="213.8" y="150">L1</text>
<text x="226.6" y="150">H2</text>
<text x="226.9" y="147.4">F2</text>
<text x="244.3" y="144.9">J2</text>
<text x="249.5" y="150">H1</text>
<text x="196.3" y="155">K1</text>
<text x="196.6" y="152.5">J1</text>
<text x="250" y="155">J1</text>
<text x="262.1" y="152.5">K1</text>
<text x="36.2" y="167.7">C1</text>
<text x="36.3" y="162.6">A1</text>
<text x="36.3" y="165.2">B1</text>
<text x="53.8" y="165.2">D1</text>
<text x="66.6" y="165.2">D1</text>
<text x="79.2" y="167.7">F1</text>
<text x="112.3" y="165.2">R1</text>
<text x="112.5" y="162.6">P1</text>
<text x="112.5" y="167.7">S1</text>
<text x="130" y="165.2">U1</text>
<text x="143.2" y="165.2">L2</text>
<text x="155.4" y="167.7">N2</text>
<text x="66.8" y="170.3">E1</text>
<text x="142.6" y="170.3">M2</text>
<text x="282.6" y="177.9">K2</text>
<text x="36.3" y="185.5">E1</text>
<text x="112.3" y="185.5">N2</text>
<text x="213.8" y="183">U1</text>
<text x="219.1" y="185.5">E1</text>
<text x="282.3" y="185.5">M2</text>
<text x="282.9" y="180.4">L2</text>
<text x="300.2" y="183">P2</text>
<text x="308.3" y="185.5">L1</text>
<text x="36.2" y="190.6">H1</text>
<text x="36.4" y="188">F1</text>
<text x="53.8" y="188">J1</text>
<text x="66.6" y="188">D2</text>
<text x="79.2" y="190.6">F2</text>
<text x="112.3" y="190.6">R2</text>
<text x="112.5" y="188">P2</text>
<text x="130" y="188">S2</text>
<text x="143.1" y="188">T2</text>
<text x="155.4" y="190.6">V2</text>
<text x="195.9" y="190.6">M1</text>
<text x="219" y="190.6">D1</text>
<text x="231.6" y="188">F1</text>
<text x="282.5" y="188">N2</text>
<text x="307.7" y="190.6">M1</text>
<text x="320.5" y="188">N1</text>
<text x="66.8" y="193.1">E2</text>
<text x="142.8" y="193.1">U2</text>
<text x="196.2" y="193.1">N1</text>
<text x="213.8" y="195.7">S1</text>
<text x="196.2" y="200.7">R1</text>
<text x="196.3" y="198.2">P1</text>
<text x="282.3" y="203.3">M2</text>
<text x="292.3" y="198.7" transform="rotate(-90 292.3 198.7)">N2</text>
<text x="300.2" y="203.3">P2</text>
<text x="36.6" y="208.4">J2</text>
<text x="112.6" y="208.4">T2</text>
<text x="36.3" y="210.9">K2</text>
<text x="36.5" y="213.4">L2</text>
<text x="53.8" y="210.9">M2</text>
<text x="66.6" y="210.9">H2</text>
<text x="67.1" y="216">J2</text>
<text x="79.2" y="213.4">K2</text>
<text x="112.3" y="210.9">U2</text>
<text x="112.5" y="213.4">V2</text>
<text x="130" y="210.9">V1</text>
<text x="142.8" y="216">R2</text>
<text x="143" y="210.9">P2</text>
<text x="155.4" y="213.4">S2</text>
<text x="195.9" y="216">M1</text>
<text x="282.9" y="210.9">L2</text>
<text x="300.2" y="210.9">R2</text>
<text x="196.2" y="218.5">N1</text>
<text x="213.8" y="221.1">S1</text>
<text x="292.3" y="218.8" transform="rotate(-90 292.3 218.8)">K2</text>
<text x="109.9" y="223.6">A1</text>
<text x="109.9" y="226.1">B1</text>
<text x="196.2" y="226.1">R1</text>
<text x="196.3" y="223.6">P1</text>
<text x="282.6" y="226.1">E1</text>
<text x="69" y="228.7">M2</text>
<text x="69.4" y="233.8">T2</text>
<text x="109.8" y="231.2">C1</text>
<text x="109.8" y="233.8">D1</text>
<text x="127.5" y="228.7">E1</text>
<text x="142.8" y="228.7">D1</text>
<text x="143" y="233.8">E1</text>
<text x="155.4" y="231.2">F1</text>
<text x="282.5" y="231.2">H1</text>
<text x="282.7" y="228.7">F1</text>
<text x="300.2" y="228.7">J1</text>
<text x="307.9" y="233.8">H1</text>
<text x="69.3" y="238.8">P1</text>
<text x="308.4" y="238.8">J1</text>
<text x="320.5" y="236.3">K1</text>
<text x="69.2" y="243.9">R2</text>
<text x="196.2" y="241.4">R2</text>
<text x="196.3" y="243.9">S2</text>
<text x="69.3" y="249">S1</text>
<text x="132.5" y="251.5">U1</text>
<text x="170.6" y="251.5">U1</text>
<text x="196.2" y="251.5">U2</text>
<text x="196.4" y="249">T2</text>
<text x="213.8" y="246.5">V2</text>
<text x="69.5" y="254.1">L2</text>
<text x="69.2" y="259.2">H2</text>
<text x="69.2" y="264.2">D2</text>
</g>
<g font-size="2" fill="#800000">
<text x="204.3" y="40.1" transform="rotate(-90 204.3 40.1)">D40</text>
<text x="237.3" y="40.1" transform="rotate(-90 237.3 40.1)">D40</text>
<text x="267.8" y="40.1" transform="rotate(-90 267.8 40.1)">D40</text>
<text x="300.8" y="40.1" transform="rotate(-90 300.8 40.1)">D40</text>
<text x="333.8" y="40.1" transform="rotate(-90 333.8 40.1)">D40</text>
<text x="366.9" y="40.1" transform="rotate(-90 366.9 40.1)">D40</text>
<text x="62.1" y="57.9" transform="rotate(-90 62.1 57.9)">1</text>
<text x="70" y="57.9" transform="rotate(-90 70 57.9)">0</text>
<text x="85.2" y="58.1" transform="rotate(-90 85.2 58.1)">0</text>
<text x="92.8" y="58.1" transform="rotate(-90 92.8 58.1)">1</text>
<text x="108.1" y="58.1" transform="rotate(-90 108.1 58.1)">0</text>
<text x="115.7" y="58.1" transform="rotate(-90 115.7 58.1)">1</text>
<text x="204.3" y="57.9" transform="rotate(-90 204.3 57.9)">0</text>
<text x="212.2" y="57.9" transform="rotate(-90 212.2 57.9)">1</text>
<text x="237.6" y="58.1" transform="rotate(-90 237.6 58.1)">0</text>
<text x="245.2" y="58.1" transform="rotate(-90 245.2 58.1)">1</text>
<text x="268.1" y="58.1" transform="rotate(-90 268.1 58.1)">0</text>
<text x="275.7" y="58.1" transform="rotate(-90 275.7 58.1)">1</text>
<text x="300.8" y="57.9" transform="rotate(-90 300.8 57.9)">0</text>
<text x="308.7" y="57.9" transform="rotate(-90 308.7 57.9)">1</text>
<text x="334.1" y="58.1" transform="rotate(-90 334.1 58.1)">0</text>
<text x="341.7" y="58.1" transform="rotate(-90 341.7 58.1)">1</text>
<text x="367.1" y="58.1" transform="rotate(-90 367.1 58.1)">0</text>
<text x="374.7" y="58.1" transform="rotate(-90 374.7 58.1)">1</text>
<text x="60.8" y="61.9" transform="rotate(-90 60.8 61.9)">S</text>
<text x="62.1" y="65.7" transform="rotate(-90 62.1 65.7)">D</text>
<text x="64.1" y="63.9" transform="rotate(-90 64.1 63.9)">E20</text>
<text x="66.7" y="63.9" transform="rotate(-90 66.7 63.9)">M216</text>
<text x="69.7" y="65.7" transform="rotate(-90 69.7 65.7)">C</text>
<text x="70.7" y="61.9" transform="rotate(-90 70.7 61.9)">R</text>
<text x="80.9" y="64.7" transform="rotate(-90 80.9 64.7)">A1</text>
<text x="83.7" y="61.9" transform="rotate(-90 83.7 61.9)">R</text>
<text x="85.2" y="65.7" transform="rotate(-90 85.2 65.7)">C</text>
<text x="88.3" y="63.9" transform="rotate(-90 88.3 63.9)">M216</text>
<text x="90.8" y="63.9" transform="rotate(-90 90.8 63.9)">E20</text>
<text x="92.8" y="65.7" transform="rotate(-90 92.8 65.7)">D</text>
<text x="94.1" y="61.9" transform="rotate(-90 94.1 61.9)">S</text>
<text x="103.7" y="64.7" transform="rotate(-90 103.7 64.7)">A1</text>
<text x="106.5" y="61.9" transform="rotate(-90 106.5 61.9)">R</text>
<text x="108.1" y="65.7" transform="rotate(-90 108.1 65.7)">C</text>
<text x="111.1" y="63.9" transform="rotate(-90 111.1 63.9)">M216</text>
<text x="113.7" y="63.9" transform="rotate(-90 113.7 63.9)">E20</text>
<text x="115.7" y="65.7" transform="rotate(-90 115.7 65.7)">D</text>
<text x="117" y="61.9" transform="rotate(-90 117 61.9)">S</text>
<text x="203.6" y="61.9" transform="rotate(-90 203.6 61.9)">R</text>
<text x="204.6" y="65.7" transform="rotate(-90 204.6 65.7)">C</text>
<text x="207.6" y="63.9" transform="rotate(-90 207.6 63.9)">M216</text>
<text x="210.2" y="63.9" transform="rotate(-90 210.2 63.9)">E23</text>
<text x="212.2" y="65.7" transform="rotate(-90 212.2 65.7)">D</text>
<text x="213.5" y="61.9" transform="rotate(-90 213.5 61.9)">S</text>
<text x="233.3" y="64.7" transform="rotate(-90 233.3 64.7)">A1</text>
<text x="236.1" y="61.9" transform="rotate(-90 236.1 61.9)">R</text>
<text x="237.6" y="65.7" transform="rotate(-90 237.6 65.7)">C</text>
<text x="240.6" y="63.9" transform="rotate(-90 240.6 63.9)">M216</text>
<text x="243.2" y="63.9" transform="rotate(-90 243.2 63.9)">E23</text>
<text x="245.2" y="65.7" transform="rotate(-90 245.2 65.7)">D</text>
<text x="246.5" y="61.9" transform="rotate(-90 246.5 61.9)">S</text>
<text x="263.7" y="64.7" transform="rotate(-90 263.7 64.7)">A1</text>
<text x="266.5" y="61.9" transform="rotate(-90 266.5 61.9)">R</text>
<text x="268.1" y="65.7" transform="rotate(-90 268.1 65.7)">C</text>
<text x="271.1" y="63.9" transform="rotate(-90 271.1 63.9)">M216</text>
<text x="273.7" y="63.9" transform="rotate(-90 273.7 63.9)">E23</text>
<text x="275.7" y="65.7" transform="rotate(-90 275.7 65.7)">D</text>
<text x="277" y="61.9" transform="rotate(-90 277 61.9)">S</text>
<text x="300.1" y="61.9" transform="rotate(-90 300.1 61.9)">R</text>
<text x="301.1" y="65.7" transform="rotate(-90 301.1 65.7)">C</text>
<text x="304.1" y="63.9" transform="rotate(-90 304.1 63.9)">M216</text>
<text x="306.7" y="63.9" transform="rotate(-90 306.7 63.9)">E23</text>
<text x="308.7" y="65.7" transform="rotate(-90 308.7 65.7)">D</text>
<text x="310" y="61.9" transform="rotate(-90 310 61.9)">S</text>
<text x="330" y="64.7" transform="rotate(-90 330 64.7)">K2</text>
<text x="332.6" y="61.9" transform="rotate(-90 332.6 61.9)">R</text>
<text x="334.1" y="65.7" transform="rotate(-90 334.1 65.7)">C</text>
<text x="337.1" y="63.9" transform="rotate(-90 337.1 63.9)">M216</text>
<text x="339.7" y="63.9" transform="rotate(-90 339.7 63.9)">E23</text>
<text x="341.7" y="65.7" transform="rotate(-90 341.7 65.7)">D</text>
<text x="343" y="61.9" transform="rotate(-90 343 61.9)">S</text>
<text x="363.1" y="64.7" transform="rotate(-90 363.1 64.7)">K2</text>
<text x="365.6" y="61.9" transform="rotate(-90 365.6 61.9)">R</text>
<text x="367.1" y="65.7" transform="rotate(-90 367.1 65.7)">C</text>
<text x="370.2" y="63.9" transform="rotate(-90 370.2 63.9)">M216</text>
<text x="372.7" y="63.9" transform="rotate(-90 372.7 63.9)">E23</text>
<text x="374.7" y="65.7" transform="rotate(-90 374.7 65.7)">D</text>
<text x="376" y="61.9" transform="rotate(-90 376 61.9)">S</text>
<text x="44.1" y="73.9">E24</text>
<text x="44.1" y="80.7">M113</text>
<text x="44.1" y="84">F22</text>
<text x="201.6" y="89.1">F22</text>
<text x="44.1" y="94.2">E22</text>
<text x="44.1" y="90.9">M113</text>
<text x="201.6" y="96">M113</text>
<text x="44.1" y="101">M113</text>
<text x="69.5" y="96.7">E22</text>
<text x="232" y="101.8">M113</text>
<text x="331.1" y="99.3">F22</text>
<text x="69.5" y="103.6">M113</text>
<text x="203.8" y="106.9">E25</text>
<text x="331.1" y="106.1">M113</text>
<text x="351.4" y="104.3">F22</text>
<text x="50.7" y="108.1" transform="rotate(-90 50.7 108.1)">+5V</text>
<text x="51.5" y="112.2">E22</text>
<text x="203.8" y="108.7">M115</text>
<text x="232" y="108.7">F22</text>
<text x="351.4" y="111.2">M113</text>
<text x="49.4" y="119.6">+3V</text>
<text x="201.6" y="119.6">E24</text>
<text x="351.4" y="117">M113</text>
<text x="331.1" y="122.1">F22</text>
<text x="351.4" y="123.9">F22</text>
<text x="201.6" y="126.4">M113</text>
<text x="331.1" y="129">M113</text>
<text x="201.6" y="134.8">E24</text>
<text x="43.8" y="142.4">E21</text>
<text x="72" y="142.4">E22</text>
<text x="120" y="142.4">E21</text>
<text x="148.2" y="142.4">E22</text>
<text x="201.6" y="141.7">M113</text>
<text x="43.8" y="144.2">M115</text>
<text x="72" y="149.3">M113</text>
<text x="120" y="144.2">M115</text>
<text x="148.2" y="149.3">M113</text>
<text x="234.3" y="145">F23</text>
<text x="234.3" y="146.8">M117</text>
<text x="203.8" y="150.1">F23</text>
<text x="203.8" y="151.8">M117</text>
<text x="254.9" y="150.1">F22</text>
<text x="254.9" y="156.9">M113</text>
<text x="43.8" y="165.3">E21</text>
<text x="43.8" y="167.1">M115</text>
<text x="72" y="165.3">E22</text>
<text x="120" y="165.3">E21</text>
<text x="120" y="167.1">M115</text>
<text x="148.2" y="165.3">E22</text>
<text x="72" y="172.1">M113</text>
<text x="148.2" y="172.1">M113</text>
<text x="208.1" y="171.6" transform="rotate(-90 208.1 171.6)">+5V</text>
<text x="208.9" y="175.7">F22</text>
<text x="206.9" y="183.1">+3V</text>
<text x="224.4" y="185.6">M113</text>
<text x="290.2" y="183.1">F23</text>
<text x="290.2" y="184.8">M117</text>
<text x="313.3" y="185.6">F22</text>
<text x="43.8" y="188.1">E21</text>
<text x="43.8" y="189.9">M115</text>
<text x="72" y="188.1">E22</text>
<text x="120" y="188.1">E21</text>
<text x="120" y="189.9">M115</text>
<text x="148.2" y="188.1">E22</text>
<text x="72" y="195">M113</text>
<text x="148.2" y="195">M113</text>
<text x="203.8" y="195.8">F23</text>
<text x="203.8" y="197.5">M117</text>
<text x="224.4" y="192.5">F22</text>
<text x="313.3" y="192.5">M113</text>
<text x="292.2" y="202.9">S</text>
<text x="288.4" y="204.1">D</text>
<text x="290.2" y="206.2">E20</text>
<text x="290.2" y="208.7">M216</text>
<text x="296.3" y="204.1">1</text>
<text x="43.8" y="211">E21</text>
<text x="43.8" y="212.8">M115</text>
<text x="72" y="211">E22</text>
<text x="120" y="211">E21</text>
<text x="120" y="212.8">M115</text>
<text x="148.2" y="211">E22</text>
<text x="288.4" y="211.8">C</text>
<text x="292.2" y="212.8">R</text>
<text x="296.3" y="212">0</text>
<text x="72" y="217.9">M113</text>
<text x="148.2" y="217.9">M113</text>
<text x="203.8" y="221.2">F31</text>
<text x="203.8" y="222.9">M617</text>
<text x="77.8" y="229.5">D40</text>
<text x="117.5" y="228.8">F11</text>
<text x="117.5" y="230.6">M117</text>
<text x="148.2" y="228.8">A06</text>
<text x="290.2" y="228.8">E25</text>
<text x="290.2" y="230.6">M115</text>
<text x="313.3" y="233.9">E24</text>
<text x="77.8" y="239.7">D40</text>
<text x="77.8" y="234.6">D40</text>
<text x="148.2" y="235.6">M113</text>
<text x="77.8" y="244.8">D40</text>
<text x="126.9" y="240.2" transform="rotate(-90 126.9 240.2)">+5V</text>
<text x="127.7" y="244.3">A06</text>
<text x="165" y="240.2" transform="rotate(-90 165 240.2)">+5V</text>
<text x="165.7" y="244.3">F31</text>
<text x="313.3" y="240.7">M113</text>
<text x="77.8" y="249.9">D40</text>
<text x="125.6" y="251.6">+3V</text>
<text x="163.7" y="251.6">+3V</text>
<text x="203.8" y="246.6">F31</text>
<text x="203.8" y="248.3">M617</text>
<text x="77.8" y="254.9">D40</text>
<text x="77.8" y="260">D40</text>
<text x="77.8" y="265.1">D40</text>
</g>
</svg>
